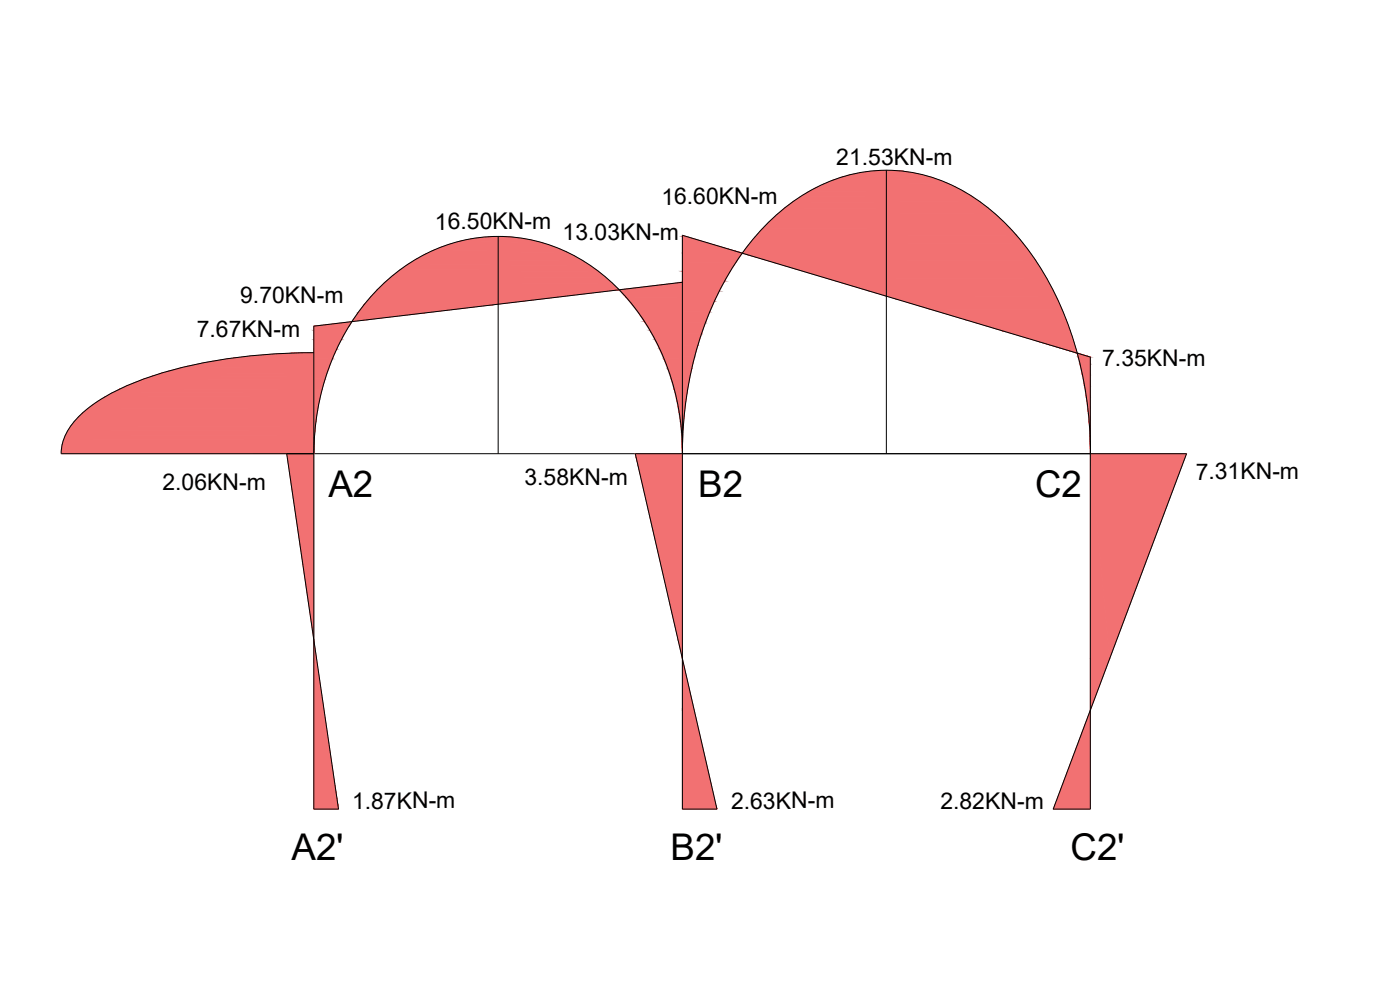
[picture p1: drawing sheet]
<svg xmlns="http://www.w3.org/2000/svg" width="420mm" height="297mm" viewBox="0 0 420 297" stroke-linecap="round" stroke-linejoin="round" font-family="sans-serif">
<!-- layer: 0 -->
<path d="M266 51.1v85M149.5 71v65.1M204.8 84.7l-110.6 13.2v144.9h7.4l-15.6-106.7M94.2 105.8a149.7 149.7 0 0 0-53.6 8.9 48.5 48.5 0 0 0-18.1 11.5 15.5 15.5 0 0 0-4.1 9.9h337.7l-40 106.7h11.1v-135.7l-122.4-36.5v172.2h10.4l-24.5-106.7M94.2 136.1a69.7 69.7 0 0 1 21.5-51.6 48.8 48.8 0 0 1 67.6 0 69.7 69.7 0 0 1 21.5 51.6 103.2 103.2 0 0 1 17.9-60.1 59.4 59.4 0 0 1 31-23.2 46.9 46.9 0 0 1 43.2 9.9 82.7 82.7 0 0 1 25.6 40.3 113.8 113.8 0 0 1 4.8 33.1" fill="none" stroke="#000" stroke-width=".3"/>
<g fill="#f27172" stroke="#f27172" stroke-width=".3">
<path d="M263.4 51.2h2.6z"/>
<path d="M204.8 70.6l1.2 .4h-1.2z"/>
<path d="M147 71.1h2.5z"/>
<path d="M204.3 84.7h.5z"/>
<path d="M260.8 87.3h5.2v1.5z"/>
<path d="M149.5 90.4h7.2l-7.2 .9z"/>
<path d="M106 95.9h4.3l-4.7 .6z"/>
<path d="M90.7 105.9h3.5z"/>
<path d="M311.9 102.5l11.3 3.4z"/>
<path d="M311.9 102.5h10.3l1 3.4z"/>
<path d="M323.2 105.9l.2 .1z"/>
<path d="M94.2 134.7v1.4z"/>
<path d="M327.2 134.7v1.4z"/>
<path d="M86 136.1h8.2v56z"/>
<path d="M94.2 192.1l.8 5.5h-.8z"/>
<path d="M190.7 136.1h14.1v56z"/>
<path d="M204.8 197.6l3.6 15.5h-3.6z"/>
<path d="M327.2 136.1h28.9l-23.1 61.5z"/>
<path d="M327.2 213.1v29.7h-11.1z"/>
<path d="M266 51.1l2.6 .1zM263.4 51.2l2.6-.1zM263.3 51.2h2.7z"/>
<path d="M266 51.2l5.3 .2zM266 51.2l5.3 .2h-5.3z"/>
<path d="M263.3 51.2l2.7 .3v-.3zM260.7 51.5l2.6-.3 2.7 .3z"/>
<path d="M266 51.4l7.9 .4-2.6-.4zM266 51.4l7.9 .4h-7.9z"/>
<path d="M260.7 51.5l5.3 .3v-.3zM258 51.8l2.7-.3 5.3 .3z"/>
<path d="M266 51.8l10.5 .6-2.6-.6zM266 51.8l10.5 .6h-10.5z"/>
<path d="M258 51.8l8 .6v-.6zM255.4 52.4l2.6-.6 8 .6z"/>
<path d="M266 52.4l13.1 .7-2.6-.7zM266 52.4l13.1 .7h-13.1z"/>
<path d="M255.4 52.4l10.6 .7v-.7zM252.8 53.1l2.6-.7 10.6 .7z"/>
<path d="M266 53.1l15.7 .9-2.6-.9zM266 53.1l15.7 .9h-15.7z"/>
<path d="M252.8 53.1l13.2 .9v-.9zM250.2 54l2.6-.9 13.2 .9z"/>
<path d="M266 54l18.2 1-2.5-1zM266 54l18.2 1h-18.2z"/>
<path d="M250.2 54l15.8 1.1v-1.1zM247.6 55.1l2.6-1.1 15.8 1.1z"/>
<path d="M266 55l20.7 1.1-2.5-1.1zM266 55l20.7 1.1h-20.7z"/>
<path d="M247.6 55.1l18.4 1.1v-1.1zM245.1 56.2l2.5-1.1 18.4 1.1z"/>
<path d="M266 56.1l23.2 1.3-2.5-1.3zM266 56.1l23.2 1.3h-23.2z"/>
<path d="M245.1 56.2l20.9 1.4v-1.4zM242.6 57.6l2.5-1.4 20.9 1.4z"/>
<path d="M266 57.4l25.6 1.5-2.4-1.5zM266 57.4l25.6 1.5h-25.6z"/>
<path d="M242.6 57.6l23.4 1.5v-1.5zM240.2 59.1l2.4-1.5 23.4 1.5z"/>
<path d="M266 58.9l28 1.6-2.4-1.6zM266 58.9l28 1.6h-28z"/>
<path d="M240.2 59.1l25.8 1.6v-1.6zM237.8 60.7l2.4-1.6 25.8 1.6z"/>
<path d="M266 60.5l30.3 1.8-2.3-1.8zM266 60.5l30.3 1.8h-30.3z"/>
<path d="M237.8 60.7l28.2 1.8v-1.8zM235.4 62.5l2.4-1.8 28.2 1.8z"/>
<path d="M266 62.3l32.6 1.8-2.3-1.8zM266 62.3l32.6 1.8h-32.6z"/>
<path d="M235.4 62.5l30.6 1.9v-1.9zM233.2 64.4l2.2-1.9 30.6 1.9z"/>
<path d="M266 64.1l34.8 2.1-2.2-2.1zM266 64.1l34.8 2.1h-34.8z"/>
<path d="M233.2 64.4l32.8 2v-2zM231 66.4l2.2-2 32.8 2z"/>
<path d="M266 66.2l36.9 2.1-2.1-2.1zM266 66.2l36.9 2.1h-36.9z"/>
<path d="M231 66.4l35 2.3v-2.3zM231 66.4l35 2.3h-37.2z"/>
<path d="M266 68.3l39 2.3-2.1-2.3zM266 68.3l39 2.3h-39z"/>
<path d="M228.8 68.7l37.2 2.3v-2.3zM228.8 68.7l37.2 2.3h-39.3z"/>
<path d="M149.5 71l2.6 .1zM147 71.1l2.5-.1zM146.7 71.1h2.8z"/>
<path d="M149.5 71.1l5.3 .2zM149.5 71.1l5.3 .2h-5.3z"/>
<path d="M146.7 71.1l2.8 .2v-.2zM143.9 71.3l2.8-.2 2.8 .2z"/>
<path d="M149.5 71.3l7.9 .4-2.6-.4zM149.5 71.3l7.9 .4h-7.9z"/>
<path d="M143.9 71.3l5.6 .4v-.4zM141.1 71.7l2.8-.4 5.6 .4z"/>
<path d="M149.5 71.7l10.5 .5-2.6-.5zM149.5 71.7l10.5 .5h-10.5z"/>
<path d="M141.1 71.7l8.4 .6v-.6zM138.3 72.3l2.8-.6 8.4 .6z"/>
<path d="M149.5 72.2l13 .6-2.5-.6zM149.5 72.2l13 .6h-13z"/>
<path d="M266 70.6l41 2.4-2-2.4zM266 70.6l41 2.4h-41z"/>
<path d="M138.3 72.3l11.2 .8v-.8zM135.6 73.1l2.7-.8 11.2 .8z"/>
<path d="M226.7 71l39.3 2.4v-2.4zM226.7 71l39.3 2.4h-41.3z"/>
<path d="M149.5 72.8l15.6 .8-2.6-.8zM149.5 72.8l15.6 .8h-15.6z"/>
<path d="M135.6 73.1l13.9 .9v-.9zM132.9 74l2.7-.9 13.9 .9z"/>
<path d="M149.5 73.6l18.1 1-2.5-1zM149.5 73.6l18.1 1h-18.1z"/>
<path d="M132.9 74l16.6 1.1v-1.1zM130.2 75.1l2.7-1.1 16.6 1.1z"/>
<path d="M266 73l42.9 2.5-1.9-2.5zM266 73l42.9 2.5h-42.9z"/>
<path d="M224.7 73.4l41.3 2.3v-2.3zM224.7 73.4l41.3 2.3h-43z"/>
<path d="M204.8 71l17 4.7-15.8-4.7zM204.8 71l17 4.7h-17z"/>
<path d="M149.5 74.6l20.6 1.1-2.5-1.1zM149.5 74.6l20.6 1.1h-20.6z"/>
<path d="M223 75.7l43 .3v-.3zM223 75.7l43 .3h-43.2z"/>
<path d="M204.8 75.7l18 .3-1-.3zM204.8 75.7l18 .3h-18z"/>
<path d="M222.8 76l43.2 .3v-.3zM222.8 76l43.2 .3h-42z"/>
<path d="M204.8 76l17.7 .3 .3-.3zM204.8 76l17.7 .3h-17.7z"/>
<path d="M130.2 75.1l19.3 1.2v-1.2zM127.6 76.3l2.6-1.2 19.3 1.2z"/>
<path d="M149.5 75.7l23 1.2-2.4-1.2zM149.5 75.7l23 1.2h-23z"/>
<path d="M127.6 76.3l21.9 1.4v-1.4zM125 77.7l2.6-1.4 21.9 1.4z"/>
<path d="M266 75.5l44.8 2.6-1.9-2.6zM266 75.5l44.8 2.6h-44.8z"/>
<path d="M149.5 76.9l25.4 1.4-2.4-1.4zM149.5 76.9l25.4 1.4h-25.4z"/>
<path d="M204.8 76.3l16.1 2.3 1.6-2.3zM204.8 76.3l16.1 2.3h-16.1z"/>
<path d="M125 77.7l24.5 1.5v-1.5zM122.5 79.2l2.5-1.5 24.5 1.5z"/>
<path d="M149.5 78.3l27.7 1.4-2.3-1.4zM149.5 78.3l27.7 1.4h-27.7z"/>
<path d="M266 78.1l46.5 2.7-1.7-2.7zM266 78.1l46.5 2.7h-46.5z"/>
<path d="M122.5 79.2l27 1.7v-1.7zM120.1 80.9l2.4-1.7 27 1.7z"/>
<path d="M149.5 79.7l29.9 1.7-2.2-1.7zM149.5 79.7l29.9 1.7h-29.9z"/>
<path d="M204.8 78.6l14.3 2.8 1.8-2.8zM204.8 78.6l14.3 2.8h-14.3z"/>
<path d="M120.1 80.9l29.4 1.9v-1.9zM117.8 82.8l2.3-1.9 29.4 1.9z"/>
<path d="M149.5 81.4l32.1 1.7-2.2-1.7zM149.5 81.4l32.1 1.7h-32.1z"/>
<path d="M266 80.8l48.2 2.9-1.7-2.9zM266 80.8l48.2 2.9h-48.2z"/>
<path d="M204.8 81.4l12.7 2.9 1.6-2.9zM204.8 81.4l12.7 2.9h-12.7z"/>
<path d="M204.8 84.3l12.5 .4 .2-.4zM204.8 84.3l12.5 .4h-12.5z"/>
<path d="M204.8 84.7h12.5zM204.8 84.7h12.4z"/>
<path d="M117.8 82.8l31.7 1.9v-1.9zM115.5 84.7l2.3-1.9 31.7 1.9z"/>
<path d="M149.5 83.1l34.2 1.9-2.1-1.9zM149.5 83.1l34.2 1.9h-34.2z"/>
<path d="M266 83.7l49.8 2.9-1.6-2.9zM266 83.7l49.8 2.9h-49.8z"/>
<path d="M204.3 84.7l.5 2.2v-2.2zM186.6 86.9l17.7-2.2 .5 2.2z"/>
<path d="M149.5 85l36.2 1.9-2-1.9zM149.5 85l36.2 1.9h-36.2z"/>
<path d="M115.5 84.7l34 2.2v-2.2zM113.3 86.9l2.2-2.2 34 2.2z"/>
<path d="M186.6 86.9h18.2zM185.7 86.9h19.1z"/>
<path d="M149.5 86.9h36.2zM149.5 86.9h36.2z"/>
<path d="M266 86.6l50.1 .7-.3-.7zM266 86.6l50.1 .7h-50.1z"/>
<path d="M224 76.3l42 11v-11zM224 76.3l42 11h-5.2z"/>
<path d="M204.8 84.7l11.1 2.6 1.3-2.6zM204.8 84.7l11.1 2.6h-11.1z"/>
<path d="M266 87.3l50.9 1.5-.8-1.5zM266 87.3l50.9 1.5h-50.9z"/>
<path d="M113.3 86.9l36.2 2.2v-2.2zM113.3 86.9l36.2 2.2h-38.3z"/>
<path d="M185.7 86.9l19.1 2.3v-2.3zM185.7 86.9l19.1 2.3h-17z"/>
<path d="M266 88.8l51.3 .8-.4-.8zM266 88.8l51.3 .8h-48.7z"/>
<path d="M204.8 87.3l9.6 3.1 1.5-3.1zM204.8 87.3l9.6 3.1h-9.6z"/>
<path d="M149.5 86.9l7.2 3.5 29-3.5zM149.5 86.9l7.2 3.5h-7.2z"/>
<path d="M111.2 89.1l38.3 1.3v-1.3zM111.2 89.1l38.3 1.3h-39.4z"/>
<path d="M110.1 90.4l39.4 .9v-.9zM110.1 90.4l39.4 .9h-40.1z"/>
<path d="M109.4 91.3l38.7 .1 1.4-.1zM109.4 91.3l38.7 .1h-38.9z"/>
<path d="M187.8 89.2l17 2.3v-2.3zM187.8 89.2l17 2.3h-15z"/>
<path d="M268.6 89.6l50.1 3.1-1.4-3.1zM268.6 89.6l50.1 3.1h-39.7z"/>
<path d="M204.8 90.4l8.2 3.2 1.4-3.2zM204.8 90.4l8.2 3.2h-8.2z"/>
<path d="M109.2 91.4l18.1 2.5 20.8-2.5zM109.2 91.4l18.1 2.5h-19.9z"/>
<path d="M189.8 91.5l15 2.4v-2.4zM189.8 91.5l15 2.4h-13.2z"/>
<path d="M279 92.7l40.9 3.2-1.2-3.2zM279 92.7l40.9 3.2h-30.2z"/>
<path d="M107.4 93.9l2.9 2 17-2zM107.4 93.9l2.9 2h-4.3z"/>
<path d="M191.6 93.9l13.2 2.6v-2.6zM191.6 93.9l13.2 2.6h-11.4z"/>
<path d="M204.8 93.6l6.9 3.2 1.3-3.2zM204.8 93.6l6.9 3.2h-6.9z"/>
<path d="M105.5 96.5l-.7 1.4zM94.2 97.9l11.3-1.4-.7 1.4z"/>
<path d="M94.2 97.9l9.8 1.2 .8-1.2zM94.2 97.9l9.8 1.2h-9.8z"/>
<path d="M193.4 96.5l11.4 2.6v-2.6zM193.4 96.5l11.4 2.6h-9.8z"/>
<path d="M289.7 95.9l31.5 3.3-1.3-3.3zM289.7 95.9l31.5 3.3h-20.5z"/>
<path d="M204.8 96.8l5.8 3.3 1.1-3.3zM204.8 96.8l5.8 3.3h-5.8z"/>
<path d="M94.2 99.1l8.3 2.8 1.5-2.8zM94.2 99.1l8.3 2.8h-8.3z"/>
<path d="M195 99.1l9.8 2.8v-2.8zM195 99.1l9.8 2.8h-8.3z"/>
<path d="M300.7 99.2l21.5 3.3-1-3.3zM300.7 99.2l21.5 3.3h-10.3z"/>
<path d="M204.8 100.1l4.7 3.5 1.1-3.5zM204.8 100.1l4.7 3.5h-4.7z"/>
<path d="M94.2 101.9l6.8 2.8 1.5-2.8zM94.2 101.9l6.8 2.8h-6.8z"/>
<path d="M196.5 101.9l8.3 2.8v-2.8zM196.5 101.9l8.3 2.8h-6.9z"/>
<path d="M94.2 104.7l6.3 1.2 .5-1.2zM94.2 104.7l6.3 1.2h-6.3z"/>
<path d="M94.2 105.9h6.3zM94.2 105.9h6.3z"/>
<path d="M90.7 105.9l3.5 .1zM87.2 106h7z"/>
<path d="M87.2 106l7 .2v-.2zM83.7 106.2l3.5-.2 7 .2z"/>
<path d="M83.7 106.2l10.5 .2v-.2zM80.2 106.4l3.5-.2 10.5 .2z"/>
<path d="M80.2 106.4l14 .3v-.3zM76.8 106.7l3.4-.3 14 .3z"/>
<path d="M76.8 106.7l17.4 .3v-.3zM73.4 107l3.4-.3 17.4 .3z"/>
<path d="M204.8 103.6l3.7 3.4 1-3.4zM204.8 103.6l3.7 3.4h-3.7z"/>
<path d="M323.2 106l4 1.1zM323.2 106l4 1.1h-3.7z"/>
<path d="M73.4 107l20.8 .4v-.4zM70.1 107.4l3.3-.4 20.8 .4z"/>
<path d="M94.2 105.9l5.6 1.7 .7-1.7zM94.2 105.9l5.6 1.7h-5.6z"/>
<path d="M197.9 104.7l6.9 2.9v-2.9zM197.9 104.7l6.9 2.9h-5.6z"/>
<path d="M70.1 107.4l24.1 .5v-.5zM66.8 107.9l3.3-.5 24.1 .5z"/>
<path d="M66.8 107.9l27.4 .5v-.5zM63.6 108.4l3.2-.5 27.4 .5z"/>
<path d="M63.6 108.4l30.6 .6v-.6zM60.4 109l3.2-.6 30.6 .6z"/>
<path d="M323.5 107.1l3.7 2.1v-2.1zM323.5 107.1l3.7 2.1h-3.2z"/>
<path d="M60.4 109l33.8 .7v-.7zM57.3 109.7l3.1-.7 33.8 .7z"/>
<path d="M57.3 109.7l36.9 .7v-.7zM54.3 110.4l3-.7 36.9 .7z"/>
<path d="M204.8 107l2.8 3.6 .9-3.6zM204.8 107l2.8 3.6h-2.8z"/>
<path d="M94.2 107.6l4.4 3 1.2-3zM94.2 107.6l4.4 3h-4.4z"/>
<path d="M199.2 107.6l5.6 3v-3zM199.2 107.6l5.6 3h-4.5z"/>
<path d="M54.3 110.4l39.9 .8v-.8zM51.3 111.2l3-.8 39.9 .8z"/>
<path d="M51.3 111.2l42.9 .8v-.8zM48.5 112l2.8-.8 42.9 .8z"/>
<path d="M324 109.2l3.2 3.2v-3.2zM324 109.2l3.2 3.2h-2.4z"/>
<path d="M48.5 112l45.7 .8v-.8zM45.7 112.8l2.8-.8 45.7 .8z"/>
<path d="M94.2 110.6l3.4 3.1 1-3.1zM94.2 110.6l3.4 3.1h-3.4z"/>
<path d="M200.3 110.6l4.5 3.1v-3.1zM200.3 110.6l4.5 3.1h-3.4z"/>
<path d="M45.7 112.8l48.5 1v-1zM43.1 113.8l2.6-1 48.5 1z"/>
<path d="M204.8 110.6l2.1 3.5 .7-3.5zM204.8 110.6l2.1 3.5h-2.1z"/>
<path d="M43.1 113.8l51.1 1v-1zM40.6 114.8l2.5-1 51.1 1z"/>
<path d="M40.6 114.8l53.6 .9v-.9zM38.1 115.7l2.5-.9 53.6 .9z"/>
<path d="M324.8 112.4l2.4 3.4v-3.4zM324.8 112.4l2.4 3.4h-1.8z"/>
<path d="M94.2 113.7l2.5 3.1 .9-3.1zM94.2 113.7l2.5 3.1h-2.5z"/>
<path d="M201.4 113.7l3.4 3.1v-3.1zM201.4 113.7l3.4 3.1h-2.5z"/>
<path d="M38.1 115.7l56.1 1.1v-1.1zM35.8 116.8l2.3-1.1 56.1 1.1z"/>
<path d="M204.8 114.1l1.4 3.6 .7-3.6zM204.8 114.1l1.4 3.6h-1.4z"/>
<path d="M35.8 116.8l58.4 1.1v-1.1zM33.7 117.9l2.1-1.1 58.4 1.1z"/>
<path d="M33.7 117.9l60.5 1.1v-1.1zM31.6 119l2.1-1.1 60.5 1.1z"/>
<path d="M325.4 115.8l1.8 3.3v-3.3zM325.4 115.8l1.8 3.3h-1.2z"/>
<path d="M94.2 116.8l1.7 3.1 .8-3.1zM94.2 116.8l1.7 3.1h-1.7z"/>
<path d="M202.3 116.8l2.5 3.1v-3.1zM202.3 116.8l2.5 3.1h-1.7z"/>
<path d="M31.6 119l62.6 1.2v-1.2zM29.7 120.2l1.9-1.2 62.6 1.2z"/>
<path d="M204.8 117.7l.9 3.7 .5-3.7zM204.8 117.7l.9 3.7h-.9z"/>
<path d="M29.7 120.2l64.5 1.2v-1.2zM27.9 121.4l1.8-1.2 64.5 1.2z"/>
<path d="M326 119.1l1.2 3.4v-3.4zM326 119.1l1.2 3.4h-.8z"/>
<path d="M27.9 121.4l66.3 1.3v-1.3zM26.3 122.7l1.6-1.3 66.3 1.3z"/>
<path d="M94.2 119.9l1.1 3.2 .6-3.2zM94.2 119.9l1.1 3.2h-1.1z"/>
<path d="M203.1 119.9l1.7 3.2v-3.2zM203.1 119.9l1.7 3.2h-1.1z"/>
<path d="M26.3 122.7l67.9 1.2v-1.2zM24.8 123.9l1.5-1.2 67.9 1.2z"/>
<path d="M204.8 121.4l.5 3.6 .4-3.6zM204.8 121.4l.5 3.6h-.5z"/>
<path d="M24.8 123.9l69.4 1.3v-1.3zM24.8 123.9l69.4 1.3h-70.7z"/>
<path d="M326.4 122.5l.8 3.4v-3.4zM326.4 122.5l.8 3.4h-.4z"/>
<path d="M94.2 123.1l.6 3.3 .5-3.3zM94.2 123.1l.6 3.3h-.6z"/>
<path d="M203.7 123.1l1.1 3.3v-3.3zM203.7 123.1l1.1 3.3h-.6z"/>
<path d="M23.5 125.2l70.7 1.3v-1.3zM23.5 125.2l70.7 1.3h-71.9z"/>
<path d="M22.3 126.5l71.9 1.4v-1.4zM22.3 126.5l71.9 1.4h-73z"/>
<path d="M204.8 125l.2 3.7 .3-3.7zM204.8 125l.2 3.7h-.2z"/>
<path d="M21.2 127.9l73 1.3v-1.3zM21.2 127.9l73 1.3h-73.9z"/>
<path d="M326.8 125.9l.4 3.4v-3.4zM326.8 125.9l.4 3.4h-.1z"/>
<path d="M94.2 126.4l.3 3.2 .3-3.2zM94.2 126.4l.3 3.2h-.3z"/>
<path d="M204.2 126.4l.6 3.2v-3.2zM204.2 126.4l.6 3.2h-.3z"/>
<path d="M20.3 129.2l73.9 1.4v-1.4zM20.3 129.2l73.9 1.4h-74.6z"/>
<path d="M19.6 130.6l74.6 1.4v-1.4zM19.6 130.6l74.6 1.4h-75.1z"/>
<path d="M204.8 128.7v3.7l.2-3.7zM204.8 128.7v3.7z"/>
<path d="M327.1 129.3l.1 3.4v-3.4zM327.1 129.3l.1 3.4z"/>
<path d="M94.2 129.6l.1 3.3 .2-3.3zM94.2 129.6l.1 3.3z"/>
<path d="M204.5 129.6l.3 3.3v-3.3zM204.5 129.6l.3 3.3z"/>
<path d="M19.1 132l75.1 1.3v-1.3zM19.1 132l75.1 1.3h-75.5z"/>
<path d="M204.8 134.7v1.4zM204.8 134.7v1.4z"/>
<path d="M327.2 132.7v2zM327.2 132.7v2z"/>
<path d="M204.8 132.4v2.3zM204.8 132.4v2.3z"/>
<path d="M204.7 132.9l.1 1.8zM204.7 132.9l.1 1.8z"/>
<path d="M94.2 132.9v1.8zM94.2 132.9v1.8z"/>
<path d="M18.7 133.3l75.5 1.4v-1.4zM18.7 133.3l75.5 1.4h-75.8z"/>
<path d="M18.4 134.7l75.8 1.4v-1.4zM18.4 134.7l75.8 1.4h-75.8z"/>
<path d="M190.7 136.1l12.8 56h1.3zM203.5 192.1h1.3v5.5z"/>
<path d="M327.2 136.1v61.5h5.8zM327.2 197.6h5.8l-5.8 15.5z"/>
<path d="M204.8 213.1l10.4 29.7-6.8-29.7zM204.8 213.1l10.4 29.7h-10.4z"/>
<path d="M94.2 197.6l7.4 45.2-6.6-45.2zM94.2 197.6l7.4 45.2h-7.4z"/>
</g>
<g font-size="11">
<text x="98.5" y="149">A2</text>
<text x="209.5" y="149">B2</text>
<text x="310.6" y="149">C2</text>
<text x="87.5" y="258">A2'</text>
<text x="201.2" y="258">B2'</text>
<text x="321.3" y="258">C2'</text>
</g>
<g font-size="6.9">
<text x="251" y="49.5">21.53KN-m</text>
<text x="198.5" y="61.4">16.60KN-m</text>
<text x="130.5" y="68.9">16.50KN-m</text>
<text x="168.9" y="72">13.03KN-m</text>
<text x="72.1" y="91">9.70KN-m</text>
<text x="59" y="101.2">7.67KN-m</text>
<text x="330.8" y="109.9">7.35KN-m</text>
<text x="358.8" y="143.9">7.31KN-m</text>
<text x="48.8" y="147.1">2.06KN-m</text>
<text x="157.4" y="145.5">3.58KN-m</text>
<text x="105.6" y="242.6">1.87KN-m</text>
<text x="219.4" y="242.6">2.63KN-m</text>
<text x="282.2" y="242.8">2.82KN-m</text>
</g>
</svg>
